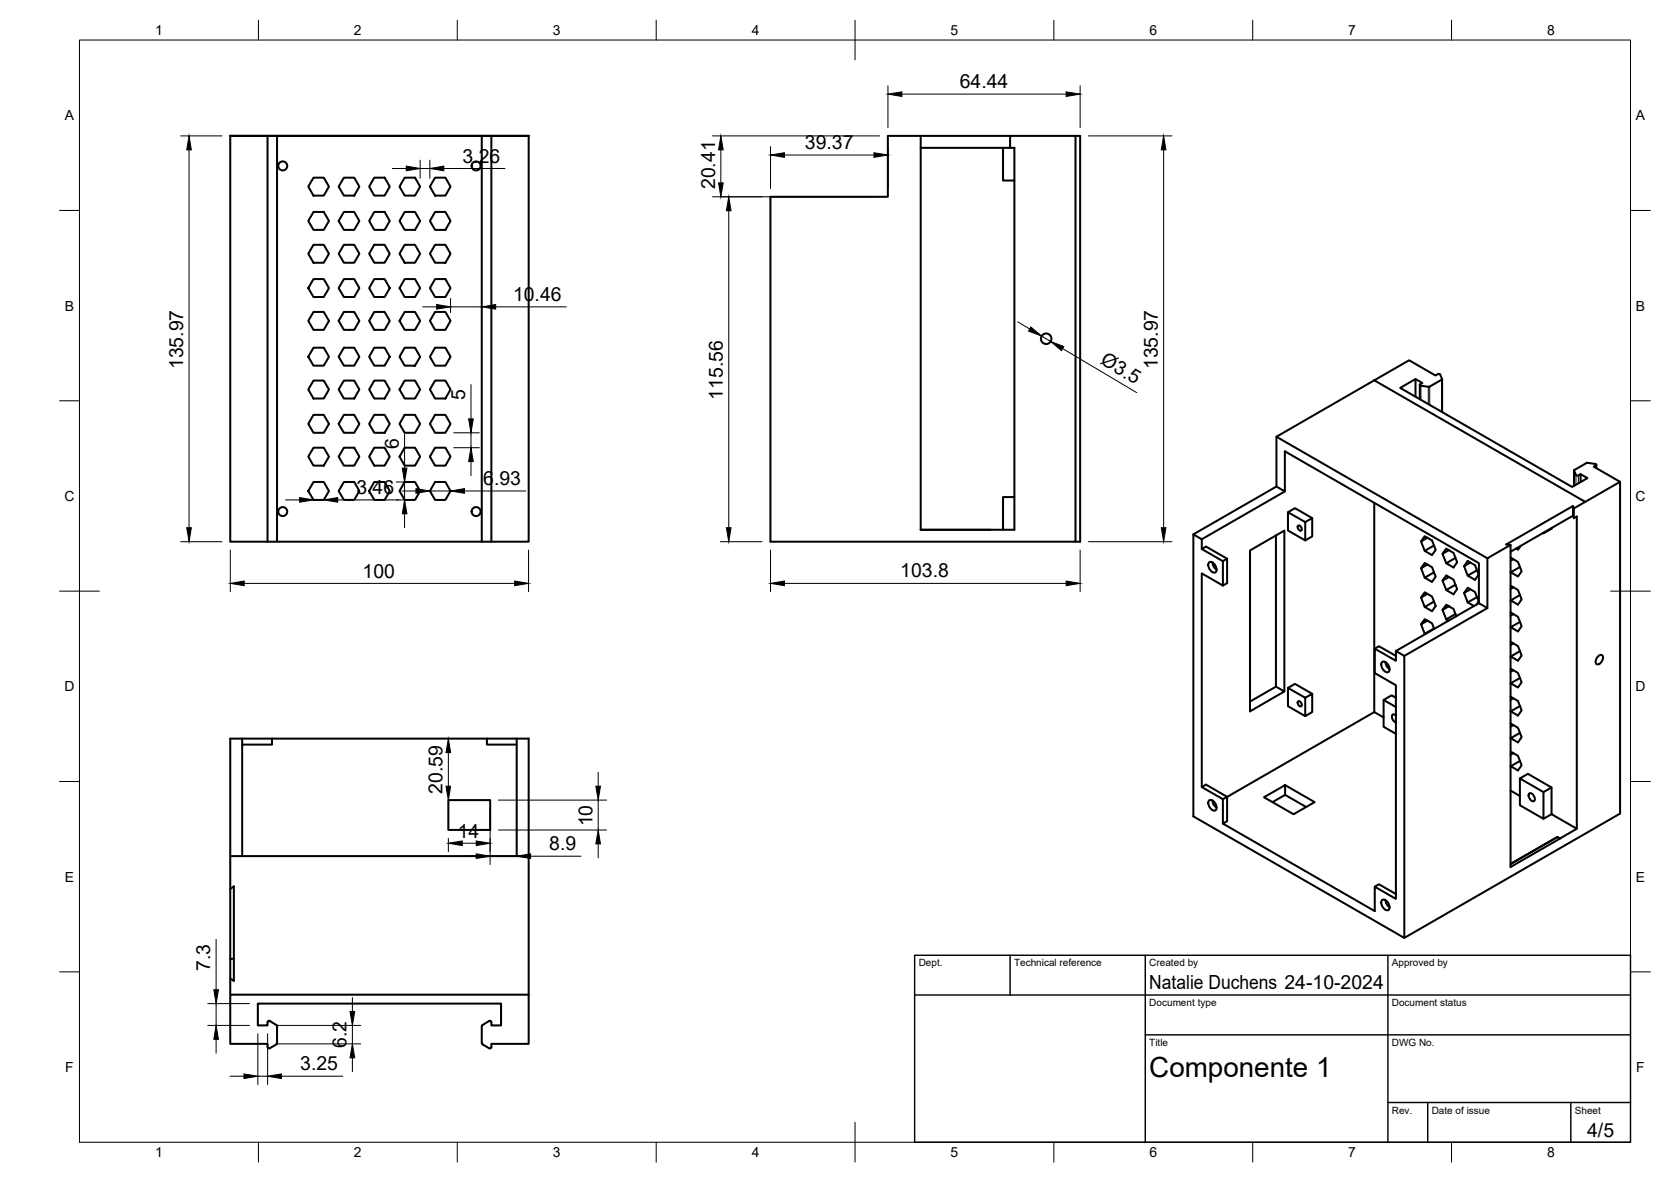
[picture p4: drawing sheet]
<svg xmlns="http://www.w3.org/2000/svg" width="420mm" height="297mm" viewBox="0 0 420 297" stroke-linecap="round" stroke-linejoin="round" font-family="sans-serif">
<!-- layer: Visible -->
<g fill="none" stroke="#000" stroke-width=".51">
<path d="M57.9 34.1h75zM57.9 34.1v102h9.4M67.3 34.1v102M69.7 34.1v102M121.1 34.1v102M123.5 34.1v102M132.9 34.1v102h-65.6M231.5 34.1h-8.3v15.4h-29.5v86.6h76.7v-102M231.5 34.1v99M231.5 37.2h22.5M231.5 34.1h22.5M252.2 37.2v8.2h2.9"/>
<path d="M78.8 53.3h2.6l1.3 2.2-1.3 2.3h-2.6l-1.3-2.3zM78.8 44.6h2.6l1.3 2.3-1.3 2.3h-2.6l-1.3-2.3zM86.5 44.6h2.6l1.3 2.3-1.3 2.3h-2.6l-1.3-2.3zM86.5 53.3h2.6l1.3 2.2-1.3 2.3h-2.6l-1.3-2.3zM94.1 44.6h2.6l1.3 2.3-1.3 2.3h-2.6l-1.3-2.3zM94.1 53.3h2.6l1.3 2.2-1.3 2.3h-2.6l-1.3-2.3zM101.7 44.6h2.7l1.2 2.3-1.2 2.3h-2.7l-1.2-2.3zM101.7 53.3h2.7l1.2 2.2-1.2 2.3h-2.7l-1.2-2.3zM109.4 53.3h2.6l1.3 2.2-1.3 2.3h-2.6l-1.3-2.3zM109.4 44.6h2.6l1.3 2.3-1.3 2.3h-2.6l-1.3-2.3zM78.8 78.4h2.6l1.3 2.2-1.3 2.3h-2.6l-1.3-2.3zM78.8 70.1h2.6l1.3 2.3-1.3 2.2h-2.6l-1.3-2.2z"/>
<path d="M78.8 61.5h2.6l1.3 2.3-1.3 2.2h-2.6l-1.3-2.2zM86.5 70.1h2.6l1.3 2.3-1.3 2.2h-2.6l-1.3-2.2zM86.5 61.5h2.6l1.3 2.3-1.3 2.2h-2.6l-1.3-2.2zM86.5 78.4h2.6l1.3 2.2-1.3 2.3h-2.6l-1.3-2.3zM94.1 78.4h2.6l1.3 2.2-1.3 2.3h-2.6l-1.3-2.3zM94.1 61.5h2.6l1.3 2.3-1.3 2.2h-2.6l-1.3-2.2zM94.1 70.1h2.6l1.3 2.3-1.3 2.2h-2.6l-1.3-2.2zM101.7 78.4h2.7l1.2 2.2-1.2 2.3h-2.7l-1.2-2.3zM101.7 70.1h2.7l1.2 2.3-1.2 2.2h-2.7l-1.2-2.2zM101.7 61.5h2.7l1.2 2.3-1.2 2.2h-2.7l-1.2-2.2zM109.4 61.5h2.6l1.3 2.3-1.3 2.2h-2.6l-1.3-2.2zM109.4 78.4h2.6l1.3 2.2-1.3 2.3h-2.6l-1.3-2.3z"/>
<path d="M109.4 70.1h2.6l1.3 2.3-1.3 2.2h-2.6l-1.3-2.2zM78.8 95.6h2.6l1.3 2.3-1.3 2.2h-2.6l-1.3-2.2zM78.8 87.4h2.6l1.3 2.2-1.3 2.3h-2.6l-1.3-2.3zM86.5 87.4h2.6l1.3 2.2-1.3 2.3h-2.6l-1.3-2.3zM86.5 95.6h2.6l1.3 2.3-1.3 2.2h-2.6l-1.3-2.2zM94.1 95.6h2.6l1.3 2.3-1.3 2.2h-2.6l-1.3-2.2zM94.1 87.4h2.6l1.3 2.2-1.3 2.3h-2.6l-1.3-2.3zM101.7 95.6h2.7l1.2 2.3-1.2 2.2h-2.7l-1.2-2.2zM101.7 87.4h2.7l1.2 2.2-1.2 2.3h-2.7l-1.2-2.3zM109.4 87.4h2.6l1.3 2.2-1.3 2.3h-2.6l-1.3-2.3zM109.4 95.6h2.6l1.3 2.3-1.3 2.2h-2.6l-1.3-2.2zM345.5 95.6l53.1 30.5 8.8-5-6.7-3.8 .6-.3"/>
<path d="M345.5 95.6l-24.5 14.2v12.5l-20.9 12M355.9 95.3v4.4M357 96.7v3.6M359.1 97.2l-2-.3-.1-.2 .7-.4-1.8-1-3.8 2.2 43.2 24.9 3.9-2.3-1.8-.9-.7 .3h-.3l-.6-1.2M362.5 95.4l-3.3 1.8M362.5 95.4l.1-.2-.6-1.2h-.3l-.8 .4-6.6-3.9-8.8 5.1M362.6 95.3v8.3M78.8 104.3h2.6l1.3 2.2-1.3 2.3h-2.6l-1.3-2.3zM78.8 112.5h2.6l1.3 2.3-1.3 2.2h-2.6l-1.3-2.2zM86.5 104.3h2.6l1.3 2.2-1.3 2.3h-2.6l-1.3-2.3zM86.5 112.5h2.6l1.3 2.3-1.3 2.2h-2.6l-1.3-2.2zM94.1 112.5h2.6l1.3 2.3-1.3 2.2h-2.6l-1.3-2.2z"/>
<path d="M94.1 104.3h2.6l1.3 2.2-1.3 2.3h-2.6l-1.3-2.3zM101.7 112.5h2.7l1.2 2.3-1.2 2.2h-2.7l-1.2-2.2zM101.7 104.3h2.7l1.2 2.2-1.2 2.3h-2.7l-1.2-2.3zM109.4 104.3h2.6l1.3 2.2-1.3 2.3h-2.6l-1.3-2.3zM109.4 112.5h2.6l1.3 2.3-1.3 2.2h-2.6l-1.3-2.2zM321 109.8l53 30.5M395.8 118.2v3.9M395.9 118.1l-.1 .2M397.4 119.2v1.9M401.3 117l.1-.3-.3-.1-2-.3-3.2 1.8M401.4 116.8v.9M78.8 121.1h2.6l1.3 2.3-1.3 2.2h-2.6l-1.3-2.2z"/>
<path d="M86.5 121.1h2.6l1.3 2.3-1.3 2.2h-2.6l-1.3-2.2zM94.1 121.1h2.6l1.3 2.3-1.3 2.2h-2.6l-1.3-2.2zM101.7 121.1h2.7l1.2 2.3-1.2 2.2h-2.7l-1.2-2.2zM109.4 121.1h2.6l1.3 2.3-1.3 2.2h-2.6l-1.3-2.2zM231.5 133.1h23.6v-95.9h-1.1v-3.1h17.6v102h-1.2M249 133.1h-17.5M255.1 124.9h-2.9v8.2M302.2 138l1-.6 5.3 3v6.1l-1 .7M320.8 134.6v38l-6.5 3.7M321 122.3l2.1 1.2v-10.1l48.8 28.1v10.1M323.1 123.5l-20.9 12M323.8 128.7l4.4 2.5v4.6l-4.4-2.5z"/>
<path d="M323.8 128.7l1.8-1 4.3 2.5M326.3 132.1a.76 .76 0 0 1 .9 .4 .76 .76 0 0 1-.1 .9l-.7-.5zM328.2 131.2l1.7-1v4.6l-1.7 1M345.5 126.4v52.6l2.4 1.3M357.3 136.1l.9-1.3 1.9 1 .9 2.4-.9 1.3-1.9-1.1 2.4-1.3M358.9 135.1l-1.6 1 .9 2.3M362.7 139.2l.9-1.3 1.9 1 .9 2.4-.9 1.3-1.9-1.1 2.4-1.3M364.3 138.2l-1.6 1 .9 2.3M379.8 138.6l15.7-9v-2.4l-16.8 9.6 1.1 .1v81l12.4-7.2M379.8 136.9l-5.8 3.4v12.5l-20.9 12M382.4 137.2l-.7 .9-.5-.3M388.1 133.9v.1"/>
<path d="M390.1 132.7v.2l-2 1.1-.1-.1M395.5 127.2l.2 .6M395.5 129.6l.2 .6M398.6 126.1l-2.9 1.7v2.4l.8-.4v78.5l-6.4-3.7v-6.7l-5.9-3.4-2 1.1 5.9 3.5 2-1.2M407.4 121.1v83.4l-54.3 31.2-53-30.5v-70.9l2.1 1.2v2.5l5.3 3v6.2l-5.3-3.1v53.7l5.3 3v6.2M304 141.3a1.28 1.28 0 0 1 1.7 1 .9 .9 0 0 1 .3 1 .9 .9 0 0 1-.8 .6 1.95 1.95 0 0 1-1.2-2.6zM304.9 141.3a2.34 2.34 0 0 0 1 1.9M308.5 140.4l-1 .6M357.3 142.8l.9-1.3 1.9 1 .9 2.4-.9 1.3-1.9-1 2.4-1.4M357.3 150.2l.9-1.3 1.9 1 .9 2.4-.9 1.3-1.9-1.1 2.4-1.3M357.3 156.9l.9 2.4M358.9 141.9l-1.6 .9 .9 2.4"/>
<path d="M358.9 149.2l-1.6 1 .9 2.3M358.9 156l-1.6 .9 .9-1.3 1.9 1 .5 1.5M360.6 157.9l-2.4 1.4h.2M362.7 145.9l.9-1.3 1.9 1.1 .9 2.3-.9 1.3-1.9-1 2.4-1.4M362.7 153.3l.9 2.3M364.3 145l-1.6 .9 .9 2.4M364.3 152.3l-1.6 1 .9-1.3 1.9 1 .7 1.9M366 154.3l-2.4 1.3 .6 .4M368.1 149l.9-1.3 1.9 1.1 .9 2.3-.6 .9M368.1 142.3l.9-1.3 1.9 1 .9 2.4-.9 1.3-1.9-1 2.4-1.4M369 151.4l1.6 .9M369.7 148.1l-1.6 .9 .9 2.4 2.4-1.3"/>
<path d="M369.7 141.4l-1.6 .9 .9 2.4M374 152.8l-2.1-1.2-20.9 12M379.8 154l1.9 1 .9 2.4-.9 1.3-1.8-1.1 2.3-1.3M379.8 147.2l1.9 1.1 .9 2.3-.9 1.3-1.8-1 2.3-1.4M379.8 140.2l1.9 1 .9 2.4-.9 1.3-1.8-1.1M379.8 157.5l.1 .1M379.8 150.8l.1 .1M380.5 154.3l-.7 .4M380.5 147.6l-.7 .4M380.5 140.5l-.7 .4M382.2 142.5l-2.4 1.2M320.8 172.6l2.1 1.2-8.6 5v-40.5l8.6-5v40.5"/>
<path d="M323.8 172.9v4.6l4.4 2.5M326.3 176.3a.76 .76 0 0 1 .9 .3 .76 .76 0 0 1-.1 .9l-.7-.4zM329.9 174.4l-4.3-2.5-1.8 1 4.4 2.5 1.7-1v4.6l-1.7 1v-4.6M345.5 179l-38 21.8M345.7 163l1-.6 4.3 2.4M347.5 166.4a1.28 1.28 0 0 1 1.7 1 .9 .9 0 0 1 .3 .9 .9 .9 0 0 1-.8 .6 1.95 1.95 0 0 1-1.2-2.5zM347.9 175.9v6.7l3.1 1.8M348.4 166.4a2.34 2.34 0 0 0 1 1.8M351 179.8l-.3-.2a.54 .54 0 0 0-.7 .1 .54 .54 0 0 0 0 .7l.3 .6 .7 .6M351 175.4l-1.1-.7-2 1.2 3.1 1.8M379.8 168.1l1.9 1 .9 2.4-.9 1.3-1.8-1.1M379.8 175.1l1.9 1.1 .9 2.3-.9 1.3-1.8-1 2.3-1.4"/>
<path d="M379.8 161.3l1.9 1.1 .9 2.3-.9 1.3-1.8-1 2.3-1.4M379.8 178.7l.1 .1M379.8 164.9l.1 .1M380.5 168.4l-.7 .4M380.5 175.5l-.7 .4M380.5 161.7l-.7 .4M382.2 170.4l-2.4 1.2M401.8 164.9a.67 .67 0 0 1 1.2 0 1.64 1.64 0 0 1-1.5 2 1.5 1.5 0 0 1 .3-2zM60.9 185.6v29.5M68.4 185.6h-10.5v55.3M68.4 185.6v1.5h-7.5M68.4 185.6h54"/>
<path d="M122.4 185.6h10.5v64.4M122.4 185.6v1.5h7.5M129.9 185.6v29.5M302.2 197.8l1-.6 5.3 3v6.2l-1 .6 38.2 22v-6.2l5.3 3.1v-53.7l-5.3-3.1v-6.1l5.3 3.1v-2.5l2.1 1.2v70.9M323.1 197.3v2.5M379.8 181.9l1.9 1 .9 2.4-.9 1.3-1.8-1.1 2.3-1.3M379.8 188.9l1.9 1 .9 2.4-.9 1.3-1.8-1 2.3-1.4M379.8 185.4l.1 .1M379.8 192.5l.1 .1M379.8 198.7l2.4 1.3M380.5 182.2l-.7 .4M380.5 189.3l-.7 .4"/>
<path d="M382.2 195.6v6.8l5.9 3.4M384.6 199.4a1.32 1.32 0 0 1 1.1 1.9 1.32 1.32 0 0 1-1.1-1.9zM388.1 199.1v6.7l2-1.2M57.9 215.1h75M112.7 201.1h10.6v7.5h-10.6zM304 201.2a1.28 1.28 0 0 1 1.7 .9 .9 .9 0 0 1 .3 1 .9 .9 0 0 1-.8 .6 1.95 1.95 0 0 1-1.2-2.5zM304.9 201.1a2.34 2.34 0 0 0 1 1.9M305.6 202l-.5 .2M317.8 200.3l5.3-3 7.5 4.3-5.4 3zM320 201.6l3.1-1.8 5.3 3M396.5 208.3l-4.3 2.4-.6-.4-11.8 6.8 11.8-6.8 .6 .4M57.9 223.4l.9-.7v23.8l-.9-.6"/>
<path d="M345.7 222.8l1-.6 4.3 2.5M347.5 226.2a1.28 1.28 0 0 1 1.7 1 .9 .9 0 0 1 .3 .9 .9 .9 0 0 1-.8 .7 1.95 1.95 0 0 1-1.2-2.6zM348.4 226.2a2.34 2.34 0 0 0 1 1.8M57.9 245.9v4.1M58.8 240.9h-.9v5M69.5 257.6l.2 .3M69.7 257.9v4.2M123 256.6l-1.8 1.1-.1 4.4 .2 .3 1.7 1M123 256.6a.37 .37 0 0 1 .5 .3v.8h2.5v-5.5h-61.2v5.5h2.5v-1l.4-.2 1.8 1.1M132.9 250h-75v12.3h9.4v.8M132.9 250v12.3h-9.4v.8M67.3 263.1l.2 .3h.3"/>
<path d="M69.5 262.5l-1.7 .9M69.7 262.1l-.2 .3M123.5 263.1l-.1 .3h-.4"/>
<circle cx="71.1" cy="41.7" r="1.13"/>
<circle cx="119.7" cy="41.7" r="1.13"/>
<circle cx="263" cy="85.1" r="1.32"/>
<circle cx="71.1" cy="128.6" r="1.13"/>
<circle cx="119.7" cy="128.6" r="1.13"/>
</g>
<!-- layer: Visible Narrow -->
<path d="M357.3 96.9v3.6M359.1 97.2v4.4M359.5 97.1v4.7M362.5 95.4v8.1M395.8 118.3v3.8M396.3 119.4v2.4M396.9 119.5v2M401.3 117v.6" fill="none" stroke="#000" stroke-width=".25"/>
<!-- layer: Visible -->
<circle cx="57.9" cy="34.1" r=".25" fill="#000"/>
<!-- layer: BORDER -->
<g fill="none" stroke="#000" stroke-width=".25">
<path d="M20 10.1h390v276.9h-390zM65 5.1v5M115 5.1v5M165 5.1v5M215 5.1v10M265 5.1v5M315 5.1v5M365 5.1v5M15 52.9h5M410 52.9h5M15 100.7h5M410 100.7h5"/>
<path d="M15 148.6h10M405 148.6h10M15 196.4h5M410 196.4h5M15 244.2h5M410 244.2h5M65 287v5M115 287v5M165 287v5M215 282.1v9.9M265 287v5M315 287v5"/>
<path d="M365 287v5"/>
</g>
<!-- layer: TITLEBLOCK -->
<path d="M230 240.1h180v46.9h-180zM230 250h180M254 240.1v9.9M288 240.1v46.9M349 240.1v46.9M288 260.1h122M349 277.1h61M359 277.1v9.9M395 277.1v9.9" fill="none" stroke="#000" stroke-width=".36"/>
<!-- layer: FD_Dimensions -->
<g fill="none" stroke="#000" stroke-width=".25">
<path d="M45.4 34.1h10.4M47.5 37.7v94.9M179.2 34.1h41.9M181.3 37.7v8.3M193.7 36.9v10.5M197.2 39h22.6M223.3 21.6v10.5M223.3 36.9v10.5M226.8 23.7h41.3M271.6 21.6v10.5M273.7 34.1h21M292.6 37.7v94.9"/>
<path d="M98.6 42.3h3.6M105.6 40.2v4.6M105.6 42.3h2.5M108.1 40.2v4.6M111.6 42.3h15.4M179.2 49.5h41.9M183.2 53v79.6M106.3 77.1h3.5M113.3 75v3.5M113.3 77.1h7.8M124.6 77.1h17.8M118.4 96.6v8.7"/>
<path d="M255.9 80.9l3 1.8M261.9 84.5l2.3 1.3M267.2 87.6l18.6 11.1M101.7 109v8.6M114.1 112.5h6.4M114.1 108.8h6.4M118.4 108.8v3.7M118.4 116v3.5M45.4 136.1h10.4M57.9 138.2v10.5M71.8 125.6h3.5M78.8 125.6h2.6"/>
<path d="M84.9 125.6h17.3M99.6 121.1h2.6M101.1 123.4h3.5M101.7 121.1v4.5M101.7 129.1v3.5M108.1 123.4h5.2M116.8 123.4h15.4M132.9 138.2v10.5M181.1 136.1h10.5M193.7 138.2v10.5M271.6 138.2v10.5M273.7 136.1h21"/>
<path d="M61.4 146.6h68M197.2 146.6h70.9M112.7 189.1v8.5M150.4 194.1v3.5M112.7 210.7v3.3M116.2 211.9h3.5M116.2 215.2h3.5M123.2 203.2v14.1M123.2 215.2h6.7M125.3 208.6h27.2M125.3 201.1h27.2M133.4 215.2h12.7"/>
<path d="M150.4 201.1v7.5M150.4 212.1v3.5M54.3 236.1v12.6M52.2 257.7h10.5M52.2 252.2h10.5M54.3 252.2v5.5M64.8 259.8v12.7M67.3 259.8v12.7M69.4 257.7h21.3M88.6 250.7v3.5M88.6 257.7v4.6M54.3 261.2v3.5"/>
<path d="M57.8 270.5h3.5M64.8 270.5h2.5M69.4 262.3h21.3M70.8 270.5h15.4M88.6 265.8v3.5"/>
</g>
<g fill="#000" stroke="#000" stroke-width=".25">
<path d="M47.5 34.1l.6 3.6h-1.2zM181.3 34.1l.5 3.6h-1.1zM193.7 39l3.5-.6v1.1zM219.8 38.4l3.5 .6-3.5 .5zM223.3 23.7l3.5-.6v1.1zM268.1 23.1l3.5 .6-3.5 .5zM292.6 34.1l.6 3.6h-1.2zM102.2 41.7l3.4 .6-3.4 .6zM108.1 42.3l3.5-.6v1.2zM180.7 46h1.1l-.5 3.5zM183.2 49.5l.6 3.5h-1.2zM109.8 76.5l3.5 .6-3.5 .6z"/>
<path d="M121.1 77.1l3.5-.6v1.2zM259.2 82.2l2.7 2.3-3.3-1.3zM264.2 85.8l3.3 1.3-.6 1zM101.2 117.6h1.1l-.6 3.5zM118.4 112.5l.6 3.5h-1.2zM117.8 105.3h1.2l-.6 3.5zM46.9 132.6h1.2l-.6 3.5zM75.3 125l3.5 .6-3.5 .6zM81.4 125.6l3.5-.6v1.2zM101.7 125.6l.6 3.5h-1.1zM104.6 122.8l3.5 .6-3.5 .6zM113.3 123.4l3.5-.6v1.2z"/>
<path d="M182.6 132.6h1.2l-.6 3.5zM292 132.6h1.2l-.6 3.5zM57.9 146.6l3.5-.6v1.2zM129.4 146l3.5 .6-3.5 .6zM193.7 146.6l3.5-.6v1.2zM268.1 146l3.5 .6-3.5 .6zM112.1 197.6h1.2l-.6 3.5zM112.7 185.6l.6 3.5h-1.2zM149.8 197.6h1.2l-.6 3.5zM112.7 211.9l3.5-.6v1.2zM119.7 211.3l3.5 .6-3.5 .6zM119.7 214.6l3.5 .6-3.5 .5z"/>
<path d="M129.9 215.2l3.5-.6v1.1zM150.4 208.6l.6 3.5h-1.2zM53.8 248.7h1.1l-.6 3.5zM88 254.2h1.2l-.6 3.5zM54.3 257.7l.6 3.5h-1.1zM61.3 269.9l3.5 .6-3.5 .5zM67.3 270.5l3.5-.6v1.1zM88.6 262.3l.6 3.5h-1.2z"/>
</g>
<text font-size="7" x="289" y="270.6">Componente 1</text>
<g font-size="4.9">
<text x="241.3" y="22.2">64.44</text>
<text x="116.3" y="40.9">3.26</text>
<text x="202.4" y="37.5">39.37</text>
<text x="179.8" y="47.5" transform="rotate(-90 179.8 47.5)">20.41</text>
<text x="129" y="75.7">10.46</text>
<text x="46.1" y="92.8" transform="rotate(-90 46.1 92.8)">135.97</text>
<text x="276.5" y="91.3" transform="rotate(31 276.5 91.3)">Ø3.5</text>
<text x="291.1" y="92.8" transform="rotate(-90 291.1 92.8)">135.97</text>
<text x="117" y="100.6" transform="rotate(-90 117 100.6)">5</text>
<text x="181.8" y="100.4" transform="rotate(-90 181.8 100.4)">115.56</text>
<text x="100.3" y="112.9" transform="rotate(-90 100.3 112.9)">6</text>
<text x="89.6" y="124.2">3.46</text>
<text x="121.5" y="121.9">6.93</text>
<text x="91.2" y="145.1">100</text>
<text x="226.4" y="145.1">103.8</text>
<text x="111.3" y="199.4" transform="rotate(-90 111.3 199.4)">20.59</text>
<text x="148.9" y="207.7" transform="rotate(-90 148.9 207.7)">10</text>
<text x="115.1" y="210.5">14</text>
<text x="138.1" y="213.7">8.9</text>
<text x="52.9" y="244" transform="rotate(-90 52.9 244)">7.3</text>
<text x="289" y="248.5">Natalie Duchens 24-10-2024</text>
<text x="87.1" y="263.4" transform="rotate(-90 87.1 263.4)">6.2</text>
<text x="75.5" y="269">3.25</text>
<text x="399.1" y="285.7">4/5</text>
</g>
<g font-size="3.5">
<text x="39" y="8.8">1</text>
<text x="89" y="8.8">2</text>
<text x="139" y="8.8">3</text>
<text x="189" y="8.8">4</text>
<text x="239" y="8.8">5</text>
<text x="289" y="8.8">6</text>
<text x="339" y="8.8">7</text>
<text x="389" y="8.8">8</text>
<text x="16.3" y="30.2">A</text>
<text x="411.3" y="30.2">A</text>
<text x="16.3" y="78">B</text>
<text x="411.3" y="78">B</text>
<text x="16.2" y="125.9">C</text>
<text x="411.2" y="125.9">C</text>
<text x="16.2" y="173.7">D</text>
<text x="411.2" y="173.7">D</text>
<text x="16.3" y="221.6">E</text>
<text x="411.3" y="221.6">E</text>
<text x="16.4" y="269.4">F</text>
<text x="411.4" y="269.4">F</text>
<text x="39" y="290.8">1</text>
<text x="89" y="290.8">2</text>
<text x="139" y="290.8">3</text>
<text x="189" y="290.8">4</text>
<text x="239" y="290.8">5</text>
<text x="289" y="290.8">6</text>
<text x="339" y="290.8">7</text>
<text x="389" y="290.8">8</text>
</g>
<g font-size="2.5">
<text x="231" y="242.9">Dept.</text>
<text x="255" y="242.9">Technical reference</text>
<text x="289" y="242.9">Created by</text>
<text x="350" y="242.9">Approved by</text>
<text x="289" y="252.8">Document type</text>
<text x="350" y="252.8">Document status</text>
<text x="289" y="262.9">Title</text>
<text x="350" y="262.9">DWG No.</text>
<text x="350" y="279.9">Rev.</text>
<text x="360" y="279.9">Date of issue</text>
<text x="396" y="279.9">Sheet</text>
</g>
</svg>
